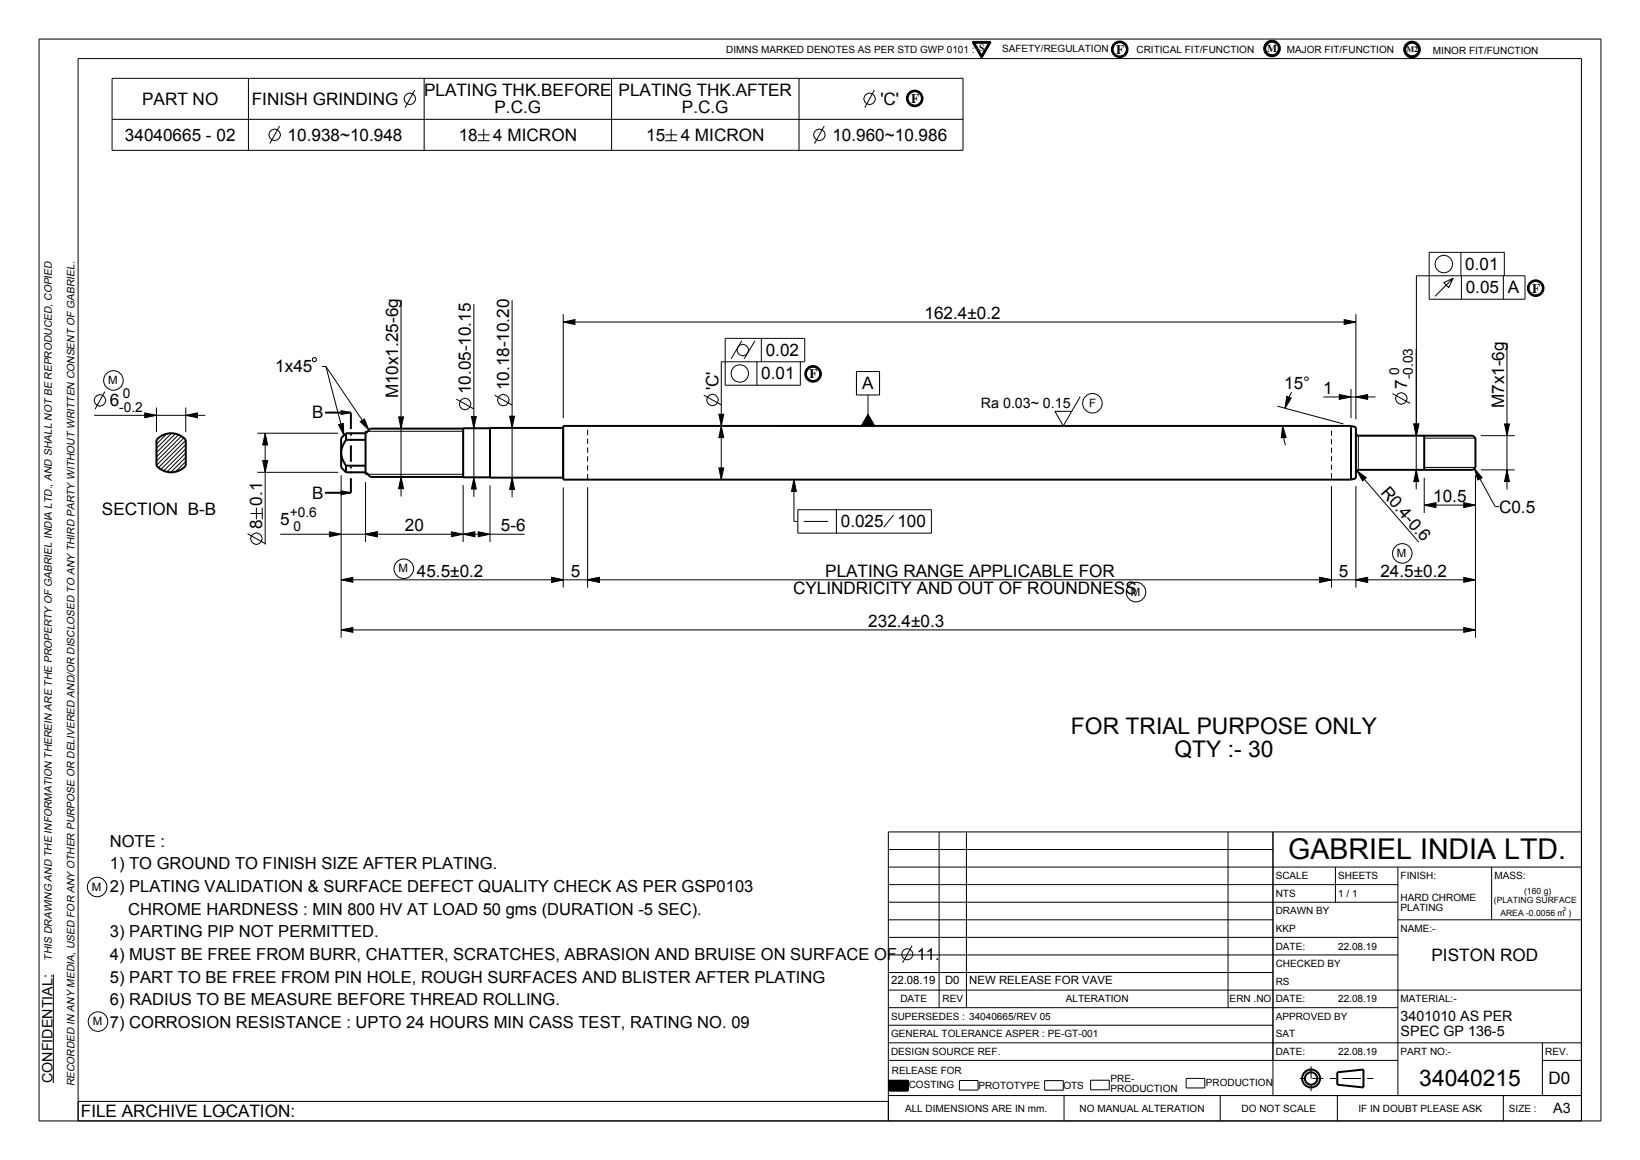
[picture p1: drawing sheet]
<svg xmlns="http://www.w3.org/2000/svg" width="420mm" height="297mm" viewBox="0 0 420 297" stroke-linecap="round" stroke-linejoin="round" font-family="sans-serif">
<g fill="#000">
<path d="M249.1 10.7l.4 .2 1.9 3.4 2.3-3.6-2.3 4zM249.1 10.7h4.6l-2.3 3.6 1.9-3.4h-3.8zM284.9 12.6l.2 .8 .7 .8-.1 .2-.8-.9-.1-.6zM285.3 11.2l.8-.3a2.24 2.24 0 0 0-1.3 2l.1-.9zM285.8 14.2l.5 .2-.3 .1-.3-.1zM285.8 10.9a2 2 0 0 1 2.8 .9 2 2 0 0 1-1.1 2.7h-.6a1.83 1.83 0 0 0 1.7-2 1.83 1.83 0 0 0-1.9-1.7zM285.5 11l1.2-.2zM286 14.5h1.5l-.9 .1zM324 12.4l.2 .8 .5 .6-.2 .2-.4-.5a.86 .86 0 0 1-.1-1.1zM324.1 11.3l.6-.3-.5 .6-.4 1.1v-.6zM324.7 13.8l.4 .2-.4 .1-.2-.1zM324.3 11l.2-.2 .9-.1-1.3 .6z"/>
<path d="M324.7 14.1l.9 .1zM324.5 10.8a2 2 0 0 1 3 .6 2 2 0 0 1-1 2.9h-1.5l.9-.1a1.75 1.75 0 0 0 1.6-2 1.75 1.75 0 0 0-2.1-1.5zM325 14.3l.9-.1zM325.3 14.4l1.2-.1zM359.9 12.6l.1 .8 .5 .6-.2 .2-.4-.4a.86 .86 0 0 1 0-1.2zM360 11.5l.6-.2-.5 .6-.5 1 .1-.8zM360.5 14l.5 .3-.4 .1-.3-.2zM360.2 11.3l.2-.2 .9-.1-1.3 .5zM360.6 14.4h.9zM360.4 11.1a2 2 0 0 1 3 .6 2 2 0 0 1-1.1 2.8h-1.4l.8-.1a1.75 1.75 0 0 0 1.6-2 1.75 1.75 0 0 0-2-1.4zM360.9 14.5l.8-.1zM361.2 14.6l1.1-.1z"/>
<path d="M232.4 25.2l.2 .8 .7 .8-.1 .1-.8-.9-.1-.5zM232.8 23.8l.8-.3a2.24 2.24 0 0 0-1.3 2l.1-.9zM233.3 26.8l.5 .2-.3 .1-.3-.2zM233.3 23.4a2 2 0 0 1 2.8 1 2 2 0 0 1-1.1 2.7l-.6-.1a1.83 1.83 0 0 0 1.7-1.9 1.83 1.83 0 0 0-1.9-1.7zM233.1 23.6l1.1-.2zM233.5 27.1h1.5l-.6 .1zM391.5 73.7l.1 .8 .8 .9-.1 .1-.8-.9-.2-.6zM391.8 72.4l.9-.3a2.24 2.24 0 0 0-1.4 1.9l.1-.8zM392.4 75.4l.5 .2h-.4l-.2-.1zM392.3 72a2 2 0 0 1 2.8 .9 2 2 0 0 1-1.1 2.7h-.6a1.83 1.83 0 0 0 1.7-1.9 1.83 1.83 0 0 0-1.9-1.7zM392.1 72.2l1.1-.2zM392.5 75.6h1.5l-.6 .2z"/>
<path d="M144.2 82.5l3-.7v1.3zM206.4 95.7l.2 .8 .7 .8-.1 .1-.8-.8-.2-.6zM206.8 94.3l.8-.3a2.24 2.24 0 0 0-1.4 2l.1-.9zM207.3 97.3l.5 .2-.3 .1-.3-.2zM207.3 94a2 2 0 0 1 2.7 .9 2 2 0 0 1-1.1 2.7h-.6a1.83 1.83 0 0 0 1.8-2 1.83 1.83 0 0 0-2-1.7zM207 94.1l1.1-.2zM207.5 97.6h1.4l-.5 .1zM344.2 81.8l3 .7-3 .6zM37.1 105.7l3 .6-3 .7zM47.6 106.3l3-.6v1.3zM67.9 110.9l.6 3h-1.2zM86.7 108.7l1.2-.3 .2 3.1z"/>
<path d="M87.4 105.1l2.5 .5-2.5 .5zM92.3 108l1-.7 1.2 2.8zM102.1 106.7h1.2l-.6 3zM120.7 106.6h1.3l-.6 3zM130.5 106.6h1.3l-.7 3zM184.7 109.1l.6 3h-1.2zM184.1 106.1h1.2l-.6 3zM328.5 109.1l.9 2.9-1.3 .1zM329.5 101.5l1.2 .4-1.6 2.6zM343 101l3 .6-3 .7zM347.2 101.6l3-.6v1.3zM362.1 108.6h1.2l-.6 3z"/>
<path d="M362.1 108.6h1.3l-.7 3zM377.6 120l2 2.3-1.1 .6zM385.3 108.6h1.3l-.7 3zM67.3 117.9h1.2l-.6 3zM84.4 136.2l3 .6-3 .6zM87.4 125.7l2.5 .5-2.5 .5zM93.6 136.8l3-.6v1.2zM102.7 122.1l.6 3h-1.2zM115.6 136.2l3 .6-3 .6zM118.6 136.8l3-.6v1.2zM121.4 122.2l.6 3h-1.3zM122.5 136.2l3 .6-3 .6z"/>
<path d="M131.1 122.3l.7 3h-1.3zM184.1 119.8h1.2l-.6 3zM203.3 122.8l.7 3h-1.3zM347.5 120.5l2.4 1.8-1 .8zM362.7 120.3l.6 3h-1.2zM364.7 129.3l3-.6v1.3zM374.9 128.7l3 .6-3 .7zM385.9 120.3l.7 3h-1.3zM87.4 148.5l3-.7v1.3zM141.2 147.8l3 .7-3 .6zM150.5 148.5l3-.7v1.3zM338 147.8l3 .7-3 .6z"/>
<path d="M347.2 148.5l3-.7v1.3zM374.9 147.8l3 .7-3 .6zM87.4 161.3l3-.6v1.2zM374.9 160.7l3 .6-3 .6zM227.7 276.7h4.8v2.5h-4.7z"/>
</g>
<g fill="none" stroke="#000" stroke-width=".26">
<path d="M10 10h400v277h-400zM249.1 10.7l.4 .2 1.9 3.4 2.3-3.6-2.3 4zM249.1 10.7h4.6l-2.3 3.6 1.9-3.4h-3.8zM284.9 12.6l.2 .8 .7 .8-.1 .2-.8-.9-.1-.6zM285.3 11.2l.8-.3a2.24 2.24 0 0 0-1.3 2l.1-.9zM285.5 11l1.2-.2zM285.8 10.9a2 2 0 0 1 2.8 .9 2 2 0 0 1-1.1 2.7h-.6a1.83 1.83 0 0 0 1.7-2 1.83 1.83 0 0 0-1.9-1.7zM285.8 14.2l.5 .2-.3 .1-.3-.1zM286 14.5h1.5l-.9 .1zM324 12.4l.2 .8 .5 .6-.2 .2-.4-.5a.86 .86 0 0 1-.1-1.1zM324.1 11.3l.6-.3-.5 .6-.4 1.1v-.6zM324.3 11l.2-.2 .9-.1-1.3 .6z"/>
<path d="M324.5 10.8a2 2 0 0 1 3 .6 2 2 0 0 1-1 2.9h-1.5l.9-.1a1.75 1.75 0 0 0 1.6-2 1.75 1.75 0 0 0-2.1-1.5zM324.7 13.8l.4 .2-.4 .1-.2-.1zM324.7 14.1l.9 .1zM325 14.3l.9-.1zM325.3 14.4l1.2-.1zM359.9 12.6l.1 .8 .5 .6-.2 .2-.4-.4a.86 .86 0 0 1 0-1.2zM360 11.5l.6-.2-.5 .6-.5 1 .1-.8zM360.2 11.3l.2-.2 .9-.1-1.3 .5zM360.4 11.1a2 2 0 0 1 3 .6 2 2 0 0 1-1.1 2.8h-1.4l.8-.1a1.75 1.75 0 0 0 1.6-2 1.75 1.75 0 0 0-2-1.4zM360.5 14l.5 .3-.4 .1-.3-.2zM360.6 14.4h.9zM360.9 14.5l.8-.1z"/>
<path d="M361.2 14.6l1.1-.1zM28.7 20.1h217.9v18.4h-217.9zM28.7 30.6h217.9M63.6 20.1v18.4M71.6 32.3l-2.5 4.5M106.2 23.1l-2.5 4.5M108.6 20.1v18.4M122.4 34.5h3M122.4 36h3M123.9 33v3M156.6 20.1v18.4M170.4 34.5h3"/>
<path d="M170.4 36h3M171.9 33v3M204.6 20.1v18.4M211.1 32.3l-2.5 4.5M223.9 23.1l-2.5 4.5M232.4 25.2l.2 .8 .7 .8-.1 .1-.8-.9-.1-.5zM232.8 23.8l.8-.3a2.24 2.24 0 0 0-1.3 2l.1-.9zM233.1 23.6l1.1-.2zM233.3 23.4a2 2 0 0 1 2.8 1 2 2 0 0 1-1.1 2.7l-.6-.1a1.83 1.83 0 0 0 1.7-1.9 1.83 1.83 0 0 0-1.9-1.7zM233.3 26.8l.5 .2-.3 .1-.3-.2zM233.5 27.1h1.5l-.6 .1zM102.7 76.8v50.3"/>
<path d="M121.4 77.9v49.3M131.1 76.9v50.4M372.1 71.2l-2.3 1.2 1.2 1.2 1.1-2.4-4.6 4.7M374.1 64.6v6M374.3 70.6v6M385 70.6v6M385.3 70.6v-6h-19.3v12h24.5v-6h-27.8v41M391.5 73.7l.1 .8 .8 .9-.1 .1-.8-.9-.2-.6zM391.8 72.4l.9-.3a2.24 2.24 0 0 0-1.4 1.9l.1-.8zM392.1 72.2l1.1-.2zM392.3 72a2 2 0 0 1 2.8 .9 2 2 0 0 1-1.1 2.7h-.6a1.83 1.83 0 0 0 1.7-1.9 1.83 1.83 0 0 0-1.9-1.7zM392.4 75.4l.5 .2h-.4l-.2-.1z"/>
<path d="M392.5 75.6h1.5l-.6 .2zM80.3 91.6h.5l.2 .2v.5l-.2 .3h-.5l-.3-.3v-.5zM82.5 93.8h1M83.5 93.8l4.6 17.7M83.5 93.8l11 16.3M144.2 82.5l3-.7v1.3zM144.2 80.5v26.6M144.2 82.5h203M190 87.3l-2.8 4.6M193.3 87.3l-2.7 4.6M193.8 92.6v6M195 86.6v6"/>
<path d="M205 92.6v6h-19.3v-12h20.4v6h-21.4v30.2M206.4 95.7l.2 .8 .7 .8-.1 .1-.8-.8-.2-.6zM206.8 94.3l.8-.3a2.24 2.24 0 0 0-1.4 2l.1-.9zM207 94.1l1.1-.2zM207.3 94a2 2 0 0 1 2.7 .9 2 2 0 0 1-1.1 2.7h-.6a1.83 1.83 0 0 0 1.8-2 1.83 1.83 0 0 0-2-1.7zM207.3 97.3l.5 .2-.3 .1-.3-.2zM207.5 97.6h1.4l-.5 .1zM344.2 81.8l3 .7-3 .6zM346 99.6v7.5M347.2 80.5v26.9M362.7 89.3v36M385.9 87.7v37.6"/>
<path d="M24.1 106.3h28.5M26.8 100.3l-2.5 4.5M37.1 105.7l3 .6-3 .7zM40.1 104.3v6.3M42.7 111.1l-2.6 2.6M43.9 110.9l-3.8 3.9M44.9 111.1l-4.8 4.8M45.7 111.3l-5.6 5.7M46.5 111.7l-6.4 6.4M47 112.2l-6.9 6.9M47.6 106.3l3-.6v1.3zM47.6 112.7l-7 7"/>
<path d="M47.6 113.8l-6.4 6.4M47.6 114.9l-5.6 5.6M47.6 116l-4.8 4.8M47.6 117.1l-3.9 3.8M47.6 118.2l-2.6 2.6M47.6 104.3v6.3M65.9 110.9h20.7M67.3 117.9h1.2l-.6 3zM67.9 110.9l.6 3h-1.2zM67.9 110.9v28.5M86.7 108.7l1.2-.3 .2 3.1zM87.4 105.1l2.5 .5-2.5 .5z"/>
<path d="M92.3 108l1-.7 1.2 2.8zM93.6 110.4h25M102.1 106.7h1.2l-.6 3zM116.9 102.2l4.5 2.5M120.7 106.6h1.3l-.6 3zM126.6 101.2l4.5 2.5M130.5 106.6h1.3l-.7 3zM144.1 109.6v12.7M150.5 110v1.4M150.5 112.3v1.4M150.5 114.6v1.3M150.5 116.8v1.4"/>
<path d="M150.5 119.1v1.4M180.2 101.2l4.5 2.5M184.1 119.8h1.2l-.6 3zM184.1 106.1h1.2l-.6 3zM184.7 109.1l.6 3h-1.2zM276.6 101.6l-4.3 7.5-2.1-3.8h4.3M327.2 104l16.9 4.5M328.5 109.1l.9 2.9-1.3 .1zM328.5 109.1l.2 2.8 .5 2.1M329.5 101.5l1.2 .4-1.6 2.6zM330.8 100.4l-.9 1.7-.8 2.4M338.9 101.6h13.3"/>
<path d="M341 110.3v1.3M341 112.4v1.3M341 114.6v1.3M341 116.8v1.3M341 119v1.3M343 101l3 .6-3 .7zM347.2 101.6l3-.6v1.3zM347.9 111.6v8.7M356.6 100.8l4.5 2.5M362.1 108.6h1.2l-.6 3zM362.1 108.6h1.3l-.7 3zM364.7 119.7h13.2"/>
<path d="M364.7 112.2h13.2M377.6 120l2 2.3-1.1 .6zM377.6 120l5.3 9.7h1M379.2 111.6h8.7M385.3 108.6h1.3l-.7 3zM63.4 136.7l4.5 2.5M64.2 131.5h3M65.7 130v3M65.9 120.9h20.7M67.2 130v3M71.8 136.8h62.5M84.4 136.2l3 .6-3 .6z"/>
<path d="M87.4 125.7l2.5 .5-2.5 .5zM87.4 121.7v41.6M93.6 136.8l3-.6v1.2zM93.6 121.4h25M93.6 123.4v15.4M102.7 122.1l.6 3h-1.2zM115.6 136.2l3 .6-3 .6zM118.6 136.8l3-.6v1.2zM118.6 124.2v14.6M121.4 122.2l.6 3h-1.3zM122.5 136.2l3 .6-3 .6zM125.5 124.3v14.5"/>
<path d="M131.1 122.3l.7 3h-1.3zM144.2 124.8v25.7M150.5 121.4v1.3M150.5 124.7v25.8M203.3 122.8l.7 3h-1.3zM203.3 122.8v10.7h1M204.3 130.5h34.2v6h-34.2zM205.8 133.5h6.3M214.2 130.5v6M228.8 131.9l-2.5 3.1M341 121.2v1.3M341 124.5v26"/>
<path d="M347.2 124.5v26M347.5 120.5l2.4 1.8-1 .8zM347.5 120.5l15.9 18.3M362.7 120.3l.6 3h-1.2zM364.7 129.3l3-.6v1.3zM364.7 129.3h13.2M364.7 122.3v9M374.9 128.7l3 .6-3 .7zM377.9 121.7v41.6M379.2 120.3h8.7M385.9 120.3l.7 3h-1.3zM87.4 148.5l3-.7v1.3z"/>
<path d="M87.4 148.5h290.5M141.2 147.8l3 .7-3 .6zM150.5 148.5l3-.7v1.3zM338 147.8l3 .7-3 .6zM347.2 148.5l3-.7v1.3zM374.9 147.8l3 .7-3 .6zM87.4 161.3l3-.6v1.2zM87.4 161.3h290.5M374.9 160.7l3 .6-3 .6zM227.5 217.5h98.5M240.5 213v45M247.5 213v45"/>
<path d="M314.5 213v45M326 213v67.5M405 213h-177.5v74M227.5 235.5h98.5M227.5 231h130.5M227.5 226.5h130.5M227.5 222h177.5M342 222v9M358 235.5h47M358 222v58.5M382 222v13.5M13.7 249.4v27.9"/>
<path d="M227.5 258h130.5M227.5 253.5h177.5M227.5 249h98.5M227.5 244.5h130.5M227.5 240h130.5M227.5 271.5h130.5M227.5 267h177.5M227.5 262.5h98.5M227.7 276.7h4.8v2.5h-4.7zM227.9 276.7h4.8v2.4h-4.8zM245.7 276.6h4.8v2.5h-4.8zM267.5 276.7h4.8v2.4h-4.8z"/>
<path d="M279.3 276.6h4.8v2.4h-4.8zM303.8 276.1h4.7v2.5h-4.7zM395 271.5h10M395 267v13.5M20 287v-272h385v272M227.5 280.5h177.5M227.5 282h-207.5v5M272.5 280.5v6.5M312.5 280.5v6.5M342.5 280.5v6.5M385 280.5v6.5"/>
<circle cx="70.3" cy="34.5" r="1.47"/>
<circle cx="104.9" cy="25.3" r="1.47"/>
<circle cx="209.8" cy="34.5" r="1.47"/>
<circle cx="222.7" cy="25.3" r="1.47"/>
<circle cx="369.7" cy="67.6" r="2.24"/>
<circle cx="29" cy="97.4" r="2.5"/>
<circle cx="189.5" cy="95.6" r="2.24"/>
<circle cx="190.2" cy="89.6" r="1.47"/>
<circle cx="25.6" cy="102.5" r="1.47"/>
<circle cx="119.1" cy="103.5" r="1.47"/>
<circle cx="128.9" cy="102.5" r="1.47"/>
<circle cx="182.5" cy="102.4" r="1.47"/>
<circle cx="279.8" cy="103.2" r="2.5"/>
<circle cx="358.9" cy="102.1" r="1.47"/>
<circle cx="65.7" cy="137.9" r="1.47"/>
<circle cx="103.4" cy="145.6" r="2.5"/>
<circle cx="290.9" cy="151.6" r="2.5"/>
<circle cx="359.1" cy="141.7" r="2.5"/>
<circle cx="24.9" cy="227.1" r="2.5"/>
<circle cx="25.1" cy="261.6" r="2.5"/>
</g>
<path d="M89.9 105.6v20.6" fill="none" stroke="#000" stroke-width=".51" stroke-dasharray="4.2 1.3 .4 .8 .4 1.3" stroke-linecap="butt"/>
<g fill="none" stroke="#000" stroke-width=".51">
<path d="M249.1 10.7h4.6l-2.3 4zM249.5 10.9h3.8l-1.9 3.4zM40.5 112.2a5 5 0 0 1 7.1 .4v6.6a5 5 0 0 1-7.5 0v-6.6zM83.2 105.6h6.7M88.6 112.6a5 5 0 0 0 0 6.6M88.6 110.9l-1.2 1.3v7.5l1.2 1.2M88.6 110.9v1.7M88.6 119.2v1.7M88.6 119.2h5.1M88.6 112.6h5.1M93.6 110.4v11M118.6 109.7h-23.7l-1.2 1.2h-5.1"/>
<path d="M125.5 109.6h-6.9v12.6h6.9M144.2 109.4l-18.7 .2v12.7l18.7 .1M346 109.1h-201.8v13.7h201.8M346 109.1l1.2 .3v13.1l-1.2 .3M346 109.1v13.7M347.2 110.9l.2 .5 .5 .2h29.3l.7 .6v7.5l-.7 .6h-29.3l-.5 .2-.2 .4M364.7 111.6v8.7M83.2 126.2h6.7M88.6 120.9h5.1l1.2 1.2h23.7M342.5 274.5l6.7-.7v4.6l-6.7-.7z"/>
<circle cx="286.8" cy="12.6" r="2"/>
<circle cx="286.8" cy="12.6" r="1.83"/>
<circle cx="325.8" cy="12.4" r="2"/>
<circle cx="325.8" cy="12.4" r="1.75"/>
<circle cx="361.6" cy="12.7" r="2"/>
<circle cx="361.6" cy="12.7" r="1.75"/>
<circle cx="234.3" cy="25.2" r="2"/>
<circle cx="234.3" cy="25.2" r="1.83"/>
<circle cx="393.3" cy="73.8" r="2"/>
<circle cx="393.3" cy="73.8" r="1.83"/>
<circle cx="208.2" cy="95.7" r="2"/>
<circle cx="208.2" cy="95.7" r="1.83"/>
<circle cx="335.8" cy="276.1" r="2.29"/>
<circle cx="335.8" cy="276.1" r="1.59"/>
</g>
<path d="M332.9 276.1h6M335.8 279.4v-6.4M340.6 276.1h11.3" fill="none" stroke="#000" stroke-width=".26" stroke-dasharray="1.6 1.6 4.8 1.6" stroke-linecap="butt"/>
<!-- layer: 01___PRT_ALL_DTM_PLN -->
<path d="M222.3 106.1l1.7 3h-3.4z" fill="#000"/>
<path d="M219.3 95.1h6v6h-6zM199.7 109.1h22.6M222.3 106.1l1.7 3h-3.4zM222.3 101.1v5" fill="none" stroke="#000" stroke-width=".26"/>
<!-- layer: 53_ALL_NOTES -->
<g fill="none" stroke="#000" stroke-width=".26">
<path d="M233.6 242.1l-2.4 4.4"/>
<circle cx="232.3" cy="244.3" r="1.42"/>
</g>
<!-- layer: 57_ALL_DRFT_GEOM -->
<path d="M227.7 276.7h4.8v2.5h-4.7z" fill="none" stroke="#000" stroke-width=".51"/>
<text font-size="7.3" x="329.9" y="220">GABRIEL INDIA LTD.</text>
<g font-size="5.9">
<text x="274.3" y="187.9">FOR TRIAL PURPOSE ONLY</text>
<text x="300.8" y="193.9">QTY :- 30</text>
<text x="363.5" y="278">34040215</text>
</g>
<g font-size="4.4">
<text x="36.4" y="26.8">PART NO</text>
<text x="64.5" y="26.8">FINISH GRINDING</text>
<text x="108.6" y="24.6">PLATING THK.BEFORE</text>
<text x="126.6" y="29.1">P.C.G</text>
<text x="158.4" y="24.6">PLATING THK.AFTER</text>
<text x="174.6" y="29.1">P.C.G</text>
<text x="225.5" y="26.8">'C'</text>
<text x="32" y="36">34040665 - 02</text>
<text x="73.7" y="36">10.938~10.948</text>
<text x="117.5" y="36">18</text>
<text x="126.3" y="36">4 MICRON</text>
<text x="165.5" y="36">15</text>
<text x="174.3" y="36">4 MICRON</text>
<text x="213.2" y="36">10.960~10.986</text>
<text x="375.3" y="69.1">0.01</text>
<text x="375.4" y="75.1">0.05</text>
<text x="386.1" y="75.1">A</text>
<text x="236.8" y="81.7">162.4±0.2</text>
<text x="70.5" y="95.3">1x45</text>
<text x="196.1" y="91.1">0.02</text>
<text x="120.6" y="100.9" transform="rotate(-90 120.6 100.9)">10.05-10.15</text>
<text x="130.4" y="99.9" transform="rotate(-90 130.4 99.9)">10.18-10.20</text>
<text x="184" y="99.9" transform="rotate(-90 184 99.9)">'C'</text>
<text x="195" y="97.1">0.01</text>
<text x="220.8" y="99.6">A</text>
<text x="328.9" y="99.6">15°</text>
<text x="338.9" y="100.9">1</text>
<text x="360.4" y="99.5" transform="rotate(-90 360.4 99.5)">7</text>
<text x="28.1" y="104">6</text>
<text x="80" y="107.1">B</text>
<text x="102" y="102" transform="rotate(-90 102 102)">M10x1.25-6g</text>
<text x="385.2" y="104.5" transform="rotate(-90 385.2 104.5)">M7x1-6g</text>
<text x="26.1" y="131.9">SECTION B-B</text>
<text x="67.2" y="129.5" transform="rotate(-90 67.2 129.5)">0.1</text>
<text x="80" y="127.7">B</text>
<text x="353.4" y="126.2" transform="rotate(49 353.4 126.2)">R0.4-0.6</text>
<text x="367.1" y="128.6">10.5</text>
<text x="383.9" y="131.2">C0.5</text>
<text x="67.2" y="135.4" transform="rotate(-90 67.2 135.4)">8</text>
<text x="71.8" y="134.5">5</text>
<text x="103.7" y="136">20</text>
<text x="128.3" y="136">5-6</text>
<text x="215.3" y="135">0.025</text>
<text x="229.8" y="135">100</text>
<text x="106.8" y="147.7">45.5±0.2</text>
<text x="146.2" y="147.7">5</text>
<text x="211.3" y="147.7">PLATING RANGE APPLICABLE FOR</text>
<text x="342.9" y="147.7">5</text>
<text x="353.5" y="147.7">24.5±0.2</text>
<text x="203.1" y="152.2">CYLINDRICITY AND OUT OF ROUNDNESS</text>
<text x="222.4" y="160.5">232.4±0.3</text>
<text x="366.6" y="246">PISTON ROD</text>
<text x="396.6" y="277.5">D0</text>
<text x="20.7" y="286">FILE ARCHIVE LOCATION:</text>
</g>
<g font-size="4.2">
<text x="28.1" y="216.8">NOTE :</text>
<text x="28.1" y="222.6">1) TO GROUND TO FINISH SIZE AFTER PLATING.</text>
<text x="28.1" y="228.4">2) PLATING VALIDATION &amp; SURFACE DEFECT QUALITY CHECK AS PER GSP0103</text>
<text x="28.1" y="240">3) PARTING PIP NOT PERMITTED.</text>
<text x="32.8" y="234.2">CHROME HARDNESS : MIN 800 HV AT LOAD 50 gms (DURATION -5 SEC).</text>
<text x="28.1" y="245.8">4) MUST BE FREE FROM BURR, CHATTER, SCRATCHES, ABRASION AND BRUISE ON SURFACE OF</text>
<text x="234.8" y="245.8">11.</text>
<text x="28.1" y="251.6">5) PART TO BE FREE FROM PIN HOLE, ROUGH SURFACES AND BLISTER AFTER PLATING</text>
<text x="28.1" y="257.4">6) RADIUS TO BE MEASURE BEFORE THREAD ROLLING.</text>
<text x="28.1" y="263.2">7) CORROSION RESISTANCE : UPTO 24 HOURS MIN CASS TEST, RATING NO. 09</text>
</g>
<g font-size="3.7">
<text x="251.2" y="104.5">Ra 0.03~ 0.15</text>
<text x="358.7" y="261.5">3401010 AS PER</text>
<text x="358.7" y="265.3">SPEC GP 136-5</text>
<text x="13.4" y="277.3" transform="rotate(-90 13.4 277.3)">CONFIDENTIAL:</text>
<text x="397.8" y="285">A3</text>
</g>
<g font-size="3.5">
<text x="31.5" y="102">0</text>
<text x="358.3" y="96.1" transform="rotate(-90 358.3 96.1)">0</text>
<text x="361.8" y="97.1" transform="rotate(-90 361.8 97.1)">-0.03</text>
<text x="30.5" y="105.4">-0.2</text>
<text x="74.2" y="132.4">+0.6</text>
<text x="75.2" y="135.9">0</text>
</g>
<g font-size="3.3">
<text x="285.9" y="13.8">F</text>
<text x="233.4" y="26.3">F</text>
<text x="392.4" y="74.9">F</text>
<text x="207.4" y="96.9">F</text>
</g>
<g font-size="2.9">
<text x="27.7" y="98.3">M</text>
<text x="278.9" y="104.2">F</text>
<text x="357.8" y="142.6">M</text>
<text x="102" y="146.5">M</text>
<text x="289.6" y="152.5">M</text>
<text x="23.5" y="228">M</text>
<text x="228.2" y="252">22.08.19</text>
<text x="242" y="252">D0</text>
<text x="248.2" y="252">NEW RELEASE FOR VAVE</text>
<text x="23.7" y="262.5">M</text>
</g>
<g font-size="2.7">
<text x="324.6" y="13.3">M</text>
<text x="13.3" y="245.9" transform="rotate(-90 13.3 245.9)">THIS DRAWING AND THE INFORMATION THEREIN ARE THE PROPERTY OF GABRIEL INDIA LTD., AND SHALL NOT BE REPRODUCED, COPIED</text>
<text x="19.1" y="278.2" transform="rotate(-90 19.1 278.2)">RECORDED IN ANY MEDIA, USED FOR ANY OTHER PURPOSE OR DELIVERED AND/OR DISCLOSED TO ANY THIRD PARTY WITHOUT WRITTEN CONSENT OF GABRIEL.</text>
</g>
<g font-size="2.6">
<text x="186" y="13.6">DIMNS MARKED DENOTES AS PER STD GWP 0101 :</text>
<text x="256.6" y="13.4">SAFETY/REGULATION</text>
<text x="291.1" y="13.6">CRITICAL FIT/FUNCTION</text>
<text x="329.6" y="13.5">MAJOR FIT/FUNCTION</text>
<text x="367" y="13.8">MINOR FIT/FUNCTION</text>
<text x="326.7" y="225.1">SCALE</text>
<text x="342.7" y="225.1">SHEETS</text>
<text x="358.7" y="225.1">FINISH:</text>
<text x="382.7" y="225.1">MASS:</text>
<text x="326.7" y="229.6">NTS</text>
<text x="342.7" y="229.6">1 / 1</text>
<text x="358.7" y="230.6">HARD CHROME</text>
<text x="358.7" y="233.2">PLATING</text>
<text x="326.7" y="234.1">DRAWN BY</text>
<text x="326.7" y="238.6">KKP</text>
<text x="358.7" y="238.6">NAME:-</text>
<text x="326.7" y="243.1">DATE:</text>
<text x="342.7" y="243.1">22.08.19</text>
<text x="326.7" y="247.6">CHECKED BY</text>
<text x="230.6" y="256.6">DATE</text>
<text x="241.4" y="256.6">REV</text>
<text x="273" y="256.6">ALTERATION</text>
<text x="314.9" y="256.6">ERN .NO</text>
<text x="326.7" y="252.1">RS</text>
<text x="326.7" y="256.6">DATE:</text>
<text x="342.7" y="256.6">22.08.19</text>
<text x="358.7" y="256.6">MATERIAL:-</text>
<text x="228.2" y="261.1">SUPERSEDES : 34040665/REV 05</text>
<text x="326.7" y="261.1">APPROVED BY</text>
<text x="228.2" y="265.6">GENERAL TOLERANCE ASPER : PE-GT-001</text>
<text x="326.7" y="265.6">SAT</text>
<text x="228.2" y="270.1">DESIGN SOURCE REF.</text>
<text x="228.4" y="275">RELEASE FOR</text>
<text x="326.7" y="270.1">DATE:</text>
<text x="342.7" y="270.1">22.08.19</text>
<text x="358.7" y="270.1">PART NO:-</text>
<text x="395.7" y="270.1">REV.</text>
<text x="232.7" y="278.7">COSTING</text>
<text x="250.6" y="278.9">PROTOTYPE</text>
<text x="272.3" y="278.7">OTS</text>
<text x="284.4" y="277">PRE-</text>
<text x="284.4" y="279.6">PRODUCTION</text>
<text x="308.8" y="278.2">PRODUCTION</text>
<text x="56.4" y="285.4">--</text>
<text x="231.8" y="284.6">ALL DIMENSIONS ARE IN mm.</text>
<text x="276.5" y="284.6">NO MANUAL ALTERATION</text>
<text x="318" y="284.6">DO NOT SCALE</text>
<text x="347.9" y="284.6">IF IN DOUBT PLEASE ASK</text>
<text x="386.4" y="284.6">SIZE :</text>
</g>
<text font-size="2.4" x="250.8" y="13">S</text>
<g font-size="2.2">
<text x="382.6" y="231.2">(PLATING SURFACE</text>
<text x="390.3" y="228.9">(160 g)</text>
<text x="384.3" y="234.6">AREA -0.0056 m )</text>
</g>
<text font-size="2.1" x="360.2" y="13.4">M2</text>
<text font-size="1.5" x="400.3" y="233.3">2</text>
</svg>
